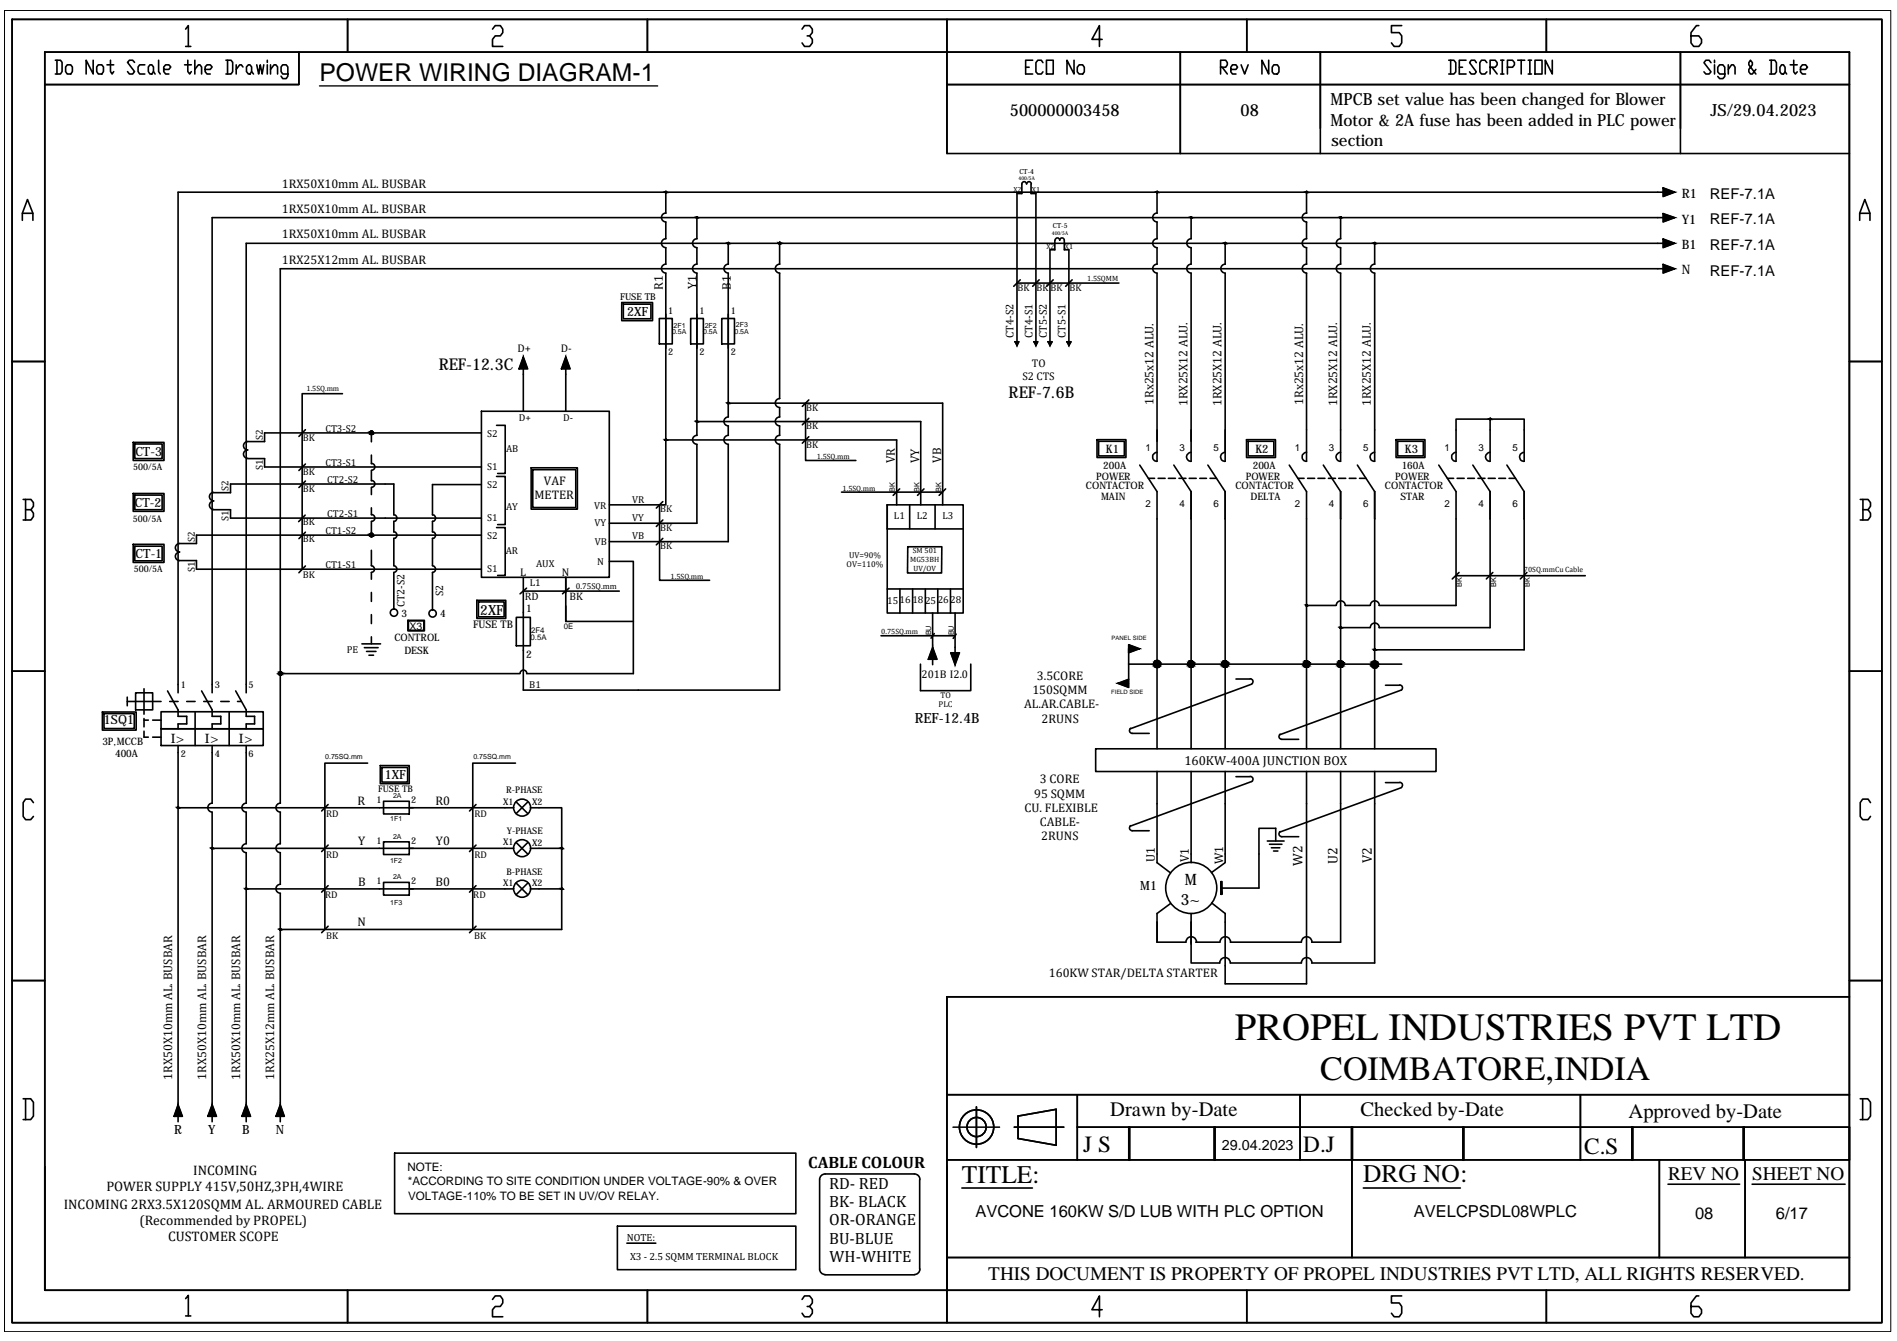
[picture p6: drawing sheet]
<svg xmlns="http://www.w3.org/2000/svg" width="297mm" height="210mm" viewBox="0 0 297 210" stroke-linecap="round" stroke-linejoin="round" font-family="sans-serif">
<!-- layer: 0 -->
<path d="M289.6 13.2v188.8M149.2 176.4h7.3" fill="none" stroke="#000" stroke-width=".17"/>
<!-- layer: FRAME_070 -->
<g fill="none" stroke="#000" stroke-width=".25">
<path d="M1.9 3h292.8v204h-292.8zM7 8.2h282.6v193.8h-282.6zM46.8 8.2v5h-39.8M148.3 8.2v5h141.3M184.8 8.2v5M206.7 8.2v5M263.1 8.2v5M289.6 156h-141.3v46M148.3 171.4h141.3M168.7 176.4h120.9M168.7 171.4v10.2M203.6 171.4v10.2"/>
<path d="M247.5 171.4v10.2M148.3 181.6h141.3M148.3 196.8h141.3M211.7 181.6v15.2M259.8 181.6v15.2M273.2 181.6v15.2"/>
</g>
<!-- layer: FRAME_050 -->
<g fill="none" stroke="#000" stroke-width=".25">
<path d="M29.1 4.6l.4-.6v3.3M29.1 7.3h.8M54.4 3v5.2M77.1 4.6l.4-.6h.8l.4 .6v.5l-.4 .5h-.8l-.4 .6v1.1h1.6M101.4 3v5.2M125.6 4.6l.4-.6h.8l.4 .6v.5l-.4 .5h-.4M126.8 5.6l.4 .6v.5l-.4 .6h-.8l-.4-.6M148.3 3v5.2M172.6 6.2h-1.6l1.2-2.2v3.3M195.2 3v5.2M219.5 4h-1.6v1.1h1.2l.4 .5v1.1l-.4 .6h-.8l-.4-.6M242.1 3v5.2"/>
<path d="M266 4h-.4l-.8 1.1v1.6l.4 .6h.8l.4-.6v-.5l-.4-.6h-1.2M3.5 34.5v-1.1l.8-2.2 .9 2.2v1.1M3.5 33.4h1.7M291.2 34.5v-1.1l.8-2.2 .8 2.2v1.1M291.2 33.4h1.6M1.9 56.6h5.1M289.6 56.6h5.1M3.6 78.2h1.3l.3 .5v.5l-.3 .6M4 79.8h.9l.3 .5v.5l-.3 .6h-1.3M4 78.2v3.2M291.3 78.2h1.2l.4 .5v.5l-.4 .6M291.7 79.8h.8l.4 .5v.5l-.4 .6h-1.2"/>
<path d="M291.7 78.2v3.2M1.9 105.1h5.1M289.6 105.1h5.1M5.2 125.6l-.4-.5h-.8l-.4 .5v2.2l.4 .5h.8l.4-.5M292.9 125.6l-.4-.5h-.8l-.4 .5v2.2l.4 .5h.8l.4-.5M1.9 153.5h5.1M289.6 153.5h5.1M3.6 172h1.2l.4 .5v2.2l-.4 .5h-1.2M4 172v3.2M291.3 172h1.2l.4 .5v2.2l-.4 .5h-1.2M291.7 172v3.2M148.3 196.8v10.2"/>
<path d="M29.1 203.3l.4-.5v3.2M29.1 206h.8M54.4 202v5M77.1 203.4l.4-.6h.8l.4 .6v.5l-.4 .6h-.8l-.4 .5v1.1h1.6M101.4 202v5M125.6 203.4l.4-.6h.8l.4 .6v.5l-.4 .6h-.4M126.8 204.5l.4 .5v.6l-.4 .5h-.8l-.4-.5M172.6 205h-1.6l1.2-2.2v3.3M195.2 202v5M219.5 202.8h-1.6v1.1h1.2l.4 .6v1.1l-.4 .5h-.8l-.4-.5M242.1 202v5M266 202.8h-.4l-.8 1.1v1.7l.4 .5h.8l.4-.5v-.6l-.4-.5h-1.2"/>
</g>
<!-- layer: SLD-0 -->
<g fill="none" stroke="#000" stroke-width=".25">
<path d="M159.4 174.7l6-1.1v5.7l-6-1.1z"/>
<circle cx="152.9" cy="176.4" r="2.69"/>
<circle cx="152.9" cy="176.4" r="1.5"/>
</g>
<!-- layer: DIM -->
<path d="M152.9 173.3v6.3M158.8 176.4h7.8" fill="none" stroke="#000" stroke-width=".25"/>
<!-- layer: FRAME_025 -->
<g fill="none" stroke="#000" stroke-width=".25">
<path d="M8.7 9.4h.8l.2 .4v1.4l-.2 .4h-.8M8.9 9.4v2.2M10.5 10.1h.6l.2 .4v.7l-.2 .4h-.6l-.2-.4v-.7zM14.6 9.4v2.2l-1.1-2.2v2.2M15.4 10.1h.5l.3 .4v.7l-.3 .4h-.5l-.3-.4v-.7zM16.7 10.1h1.1M17.3 9.4v1.8l.3 .4 .2-.4M21.1 9.8l-.3-.4h-.5l-.3 .4 1.1 1.4-.3 .4h-.5l-.3-.4M22.7 10.1h-.8l-.3 .4v.7l.3 .4h.8M23.5 10.1h.3l.2 .4v.7l-.2 .4h-.3l-.3-.4v-.7zM24 11.2l.3 .4M24.8 9.4v1.8l.3 .4"/>
<path d="M25.6 10.9h.8l.3-.4-.3-.4h-.5l-.3 .4v.7l.3 .4h.5M28.9 10.1h1.1M29.4 9.4v1.8l.3 .4 .3-.4M30.5 10.9l.6-.8h.2l.3 .4v1.1M30.5 9.4v2.2M32.1 10.9h.8l.3-.4-.3-.4h-.5l-.3 .4v.7l.3 .4h.5M35.4 9.4h.8l.2 .4v1.4l-.2 .4h-.8M35.6 9.4v2.2M37 10.1v1.5M38 10.5l-.2-.4h-.3l-.5 .8M38.9 10.1h.2l.3 .4v.7l-.3 .4h-.2l-.3-.4v-.7zM39.4 11.2l.3 .4"/>
<path d="M40.2 10.1l.3 1.5 .3-1.5 .2 1.5 .3-1.5M41.9 9.4v.4M41.9 10.1v1.5M42.4 10.9l.5-.8h.3l.3 .4v1.1M42.4 10.1v1.5M45.1 11.6h-.8l-.3-.4v-.7l.3-.4h.5l.3 .4v1.4l-.3 .4h-.5l-.3-.4M160.6 10.5h.5M161.7 9.4h-1.1v2.2h1.1M163.3 9.8l-.2-.4h-.6l-.3 .4v1.4l.3 .4h.6l.2-.4M163.9 9.4h1v2.2h-1zM168.2 9.4v2.2l-1.1-2.2v2.2M169 10.1h.5l.3 .4v.7l-.3 .4h-.5l-.3-.4v-.7z"/>
<path d="M191.1 10.5h.8l.3-.4v-.3l-.3-.4h-.8v2.2M191.4 10.5l.8 1.1M192.7 10.9h.8l.3-.4-.3-.4h-.5l-.3 .4v.7l.3 .4h.5M194.3 10.1l.6 1.5 .5-1.5M198.7 9.4v2.2l-1.1-2.2v2.2M199.5 10.1h.5l.3 .4v.7l-.3 .4h-.5l-.3-.4v-.7zM226.9 9.4h.8l.3 .4v1.4l-.3 .4h-.8M227.1 9.4v2.2M228.5 10.5h.5M229.6 9.4h-1.1v2.2h1.1M231.2 9.8l-.3-.4h-.5l-.3 .4 1.1 1.4-.3 .4h-.5l-.3-.4M232.8 9.8l-.3-.4h-.5l-.3 .4v1.4l.3 .4h.5l.3-.4"/>
<path d="M233.3 10.5h.8l.3-.4v-.3l-.3-.4h-.8v2.2M233.6 10.5l.8 1.1M235 11.6h.5M235 9.4h.5M235.2 9.4v2.2M236 10.5h.8l.3-.4v-.3l-.3-.4h-.8v2.2M237.6 9.4h1.1M238.2 9.4v2.2M239.3 11.6h.5M239.3 9.4h.5M239.6 9.4v2.2M240.4 9.4h1.1v2.2h-1.1z"/>
<path d="M243.1 9.4v2.2l-1.1-2.2v2.2M267.9 9.8l-.3-.4h-.5l-.3 .4 1.1 1.4-.3 .4h-.5l-.3-.4M268.5 9.4v.4M268.5 10.1v1.5M270.1 11.6h-.8l-.3-.4v-.7l.3-.4h.5l.3 .4v1.5l-.3 .3h-.5l-.3-.3M270.6 10.9l.5-.8h.3l.3 .4v1.1M270.6 10.1v1.5M274.9 10.9l-.5 .7h-.3l-.3-.4v-.3l.6-.8v-.3l-.3-.4-.3 .4v.3l1.1 1.5M277.1 9.4h.8l.3 .4v1.4l-.3 .4h-.8M277.4 9.4v2.2M279 10.1h.3l.2 .4v.7l-.2 .4h-.3l-.3-.4v-.7zM279.5 11.2l.3 .4"/>
<path d="M280.3 10.1h1.1M280.9 9.4v1.8l.2 .4 .3-.4M281.9 10.9h.8l.3-.4-.3-.4h-.5l-.3 .4v.7l.3 .4h.5M150.6 186h11.1M213.5 186h15.2M261.2 185.4h11.2M274.3 185.4h14.6"/>
</g>
<!-- layer: 0 -->
<g fill="none" stroke="#000" stroke-width=".25">
<path d="M184.8 13.2v10.8M206.7 13.2v10.8M263.1 13.2v10.8M104.3 30.1v3.3M104.3 34.8v2.6M104.3 38.8v2.5M104.3 33.3a.7 .7 0 0 0-.7 .7 .7 .7 0 0 0 .7 .7M104.3 37.4a.7 .7 0 0 0-.7 .7 .7 .7 0 0 0 .7 .7M109.1 34.1v3.3a.7 .7 0 0 0-.7 .7 .7 .7 0 0 0 .7 .7M109.1 38.8v2.5a.7 .7 0 0 0-.7 .7 .7 .7 0 0 0 .7 .7M114 38.1v3.2M122.1 38.1v3.2"/>
<path d="M148.3 24v-10.8v10.8h141.3M159.2 30.3v23.8M162.2 30.3v23.8M164.4 39.1v15M167.4 39.1v15M181.2 30.1v3.3M181.2 34.8v2.6M181.2 38.8v2.5M181.2 33.3a.7 .7 0 0 0-.7 .7 .7 .7 0 0 0 .7 .7M181.2 37.4a.7 .7 0 0 0-.7 .7 .7 .7 0 0 0 .7 .7M186.5 34.1v3.3M186.5 38.8v2.5"/>
<path d="M186.5 37.4a.7 .7 0 0 0-.7 .7 .7 .7 0 0 0 .7 .7M191.8 38.1l.1 3.2a.7 .7 0 0 0-.7 .7 .7 .7 0 0 0 .7 .7M204.6 30.1v3.3M204.6 34.8v2.6M204.6 38.8v2.5M204.6 33.3a.7 .7 0 0 0-.7 .7 .7 .7 0 0 0 .7 .7M204.6 37.4a.7 .7 0 0 0-.7 .7 .7 .7 0 0 0 .7 .7M209.9 34.1v3.3M209.9 38.8v2.5M209.9 37.4a.7 .7 0 0 0-.7 .7 .7 .7 0 0 0 .7 .7M215.3 38.1v3.2a.7 .7 0 0 0-.7 .7 .7 .7 0 0 0 .7 .7M259.6 34.1h-226.4v73"/>
<path d="M259.6 38.1h-221v69M259.6 30.1h-231.7v77M81.9 58.6v5.8M88.6 58.6v5.8M97.4 47.4h4.8v2.8h-4.8zM97.6 47.6h4.3v2.3h-4.3zM104.3 42.8v36.2h-8.9M104.3 41.3a.7 .7 0 0 0-.7 .7 .7 .7 0 0 0 .7 .7M109.1 42.8v25.3a.7 .7 0 0 0-.7 .7 .7 .7 0 0 0 .7 .7M114 42.8v22.5M114.1 41.3a.7 .7 0 0 0-.7 .7 .7 .7 0 0 0 .7 .7M122.1 42.8v19.6"/>
<path d="M122.1 41.3a.7 .7 0 0 0-.7 .7 .7 .7 0 0 0 .7 .7M158.9 53.5h.6l-.3 .6zM159.2 44.3h16M159.8 43.8l-1.1 1M161.9 53.5h.6l-.3 .6zM162.7 43.8l-1 1M164.1 53.5h.6l-.3 .6zM164.9 43.8l-1 1M167.1 53.5h.6l-.3 .6zM167.9 43.8l-1 1M181.2 42.8v29.4a.7 .7 0 0 1-.7-.7 .7 .7 0 0 1 .7-.7M181.2 41.3a.7 .7 0 0 0-.7 .7 .7 .7 0 0 0 .7 .7"/>
<path d="M186.5 42.8v29.4a.7 .7 0 0 1-.7-.7 .7 .7 0 0 1 .7-.7M186.5 41.3a.7 .7 0 0 0-.7 .7 .7 .7 0 0 0 .7 .7M191.8 42.8v29.4a.7 .7 0 0 1-.7-.7 .7 .7 0 0 1 .7-.7M204.6 42.8v29.4a.7 .7 0 0 1-.7-.7 .7 .7 0 0 1 .7-.7M204.6 41.3a.7 .7 0 0 0-.7 .7 .7 .7 0 0 0 .7 .7M209.9 42.8v29.4a.7 .7 0 0 1-.7-.7 .7 .7 0 0 1 .7-.7M209.9 41.3a.7 .7 0 0 0-.7 .7 .7 .7 0 0 0 .7 .7M215.3 42.8v29.4a.7 .7 0 0 1-.8-.7 .7 .7 0 0 1 .8-.7M259.6 42.1h-215.7v83.6M20.9 77.2h4.8v2.8h-4.8zM20.9 69.2h4.8v2.9h-4.8zM21.1 77.5h4.3v2.3h-4.3z"/>
<path d="M21.1 69.5h4.3v2.3h-4.3zM36.1 75.8h25.6v4.8a.51 .51 0 0 1 .5 .5 .51 .51 0 0 1-.5 .5v1.7a.51 .51 0 0 1 .5 .5 .51 .51 0 0 1-.5 .5v4.2a.53 .53 0 0 1 .5 .6 .53 .53 0 0 1-.5 .5v5.8M41.4 73.1h34M41.4 67.8h34M47.8 67.3l-1 1M47.8 72.6l-1 1M47.8 75.3l-1 1M53.6 61.6h-6.3v27.5M58.2 67.8v1.4M58.2 71.2v1.4M58.2 73.6v1.7M58.2 76.3v1.1"/>
<path d="M58.2 79.5v1.1M58.2 72.5a.53 .53 0 0 1 .5 .6 .53 .53 0 0 1-.5 .5M58.2 75.2a.53 .53 0 0 1 .5 .5 .53 .53 0 0 1-.5 .6M75.4 64.4h20v26h-20zM75.4 75.8h-7.7v4.8a.51 .51 0 0 1 .5 .5 .51 .51 0 0 1-.5 .5v1.7a.51 .51 0 0 1 .5 .5 .51 .51 0 0 1-.5 .5v4.2a.53 .53 0 0 1 .5 .6 .53 .53 0 0 1-.5 .5v5.8M77.8 66.6h1.3v7.5h-1.2M77.8 74.6h1.3v7.5h-1.2M83.2 73.2h7.2v6.5h-7.2zM83.4 73.5h6.8v5.9h-6.8zM103.3 79v11.8h7.8M103.8 78.5l-1 1M104.3 68.9h36.1v10.1"/>
<path d="M109.1 69.6v12.3h-13.7M109.2 66h35v13M114 66.7v1.4M114 69.6v15.2h-18.6M114 63.1h33.6v15.9M114.1 65.3a.7 .7 0 0 0-.7 .7 .7 .7 0 0 0 .7 .7M114.1 68.1a.7 .7 0 0 0-.7 .7 .7 .7 0 0 0 .7 .7M122.1 69.6v38.4h-40.2v-6.2M122.1 63.8v1.5M122.1 66.7v1.4M122.1 68.1a.7 .7 0 0 0-.7 .7 .7 .7 0 0 0 .7 .7M122.1 65.3a.7 .7 0 0 0-.7 .7 .7 .7 0 0 0 .7 .7"/>
<path d="M122.1 62.4a.7 .7 0 0 0-.7 .7 .7 .7 0 0 0 .7 .7M126.1 63.1v9h7.9M126.6 62.6l-1 1M126.6 65.5l-1 1M126.6 68.4l-1 1M131.8 77h15.8M138.9 79h11.9v17h-11.9zM138.9 79v3.8h11.9M140.9 76.5l-1 1M142.4 79v3.8M144.7 76.5l-1 1M146.4 79v3.8"/>
<path d="M148.1 76.5l-1 1M171.8 68.8h4.5v2.8h-4.5zM172 69.1h4.1v2.3h-4.1zM178.5 72.8l2.7 4.1v40.3M179.8 74.9h1M181.3 74.9h1.1M183 74.9h1.1M183.8 72.8l2.7 4.1v40.3M184.6 74.9h1.1M186.2 74.9h1.1M187.9 74.9h1M189.1 72.8l2.7 4.1v40.3"/>
<path d="M189.5 74.9h1M195.2 68.8h4.5v2.8h-4.5zM195.4 69.1h4.1v2.3h-4.1zM201.9 72.8l2.7 4.1v40.3M203.2 74.9h1M204.8 74.9h1.1M206.4 74.9h1.1M207.2 72.8l2.7 4.1v40.3M208 74.9h1.1M209.6 74.9h1.1M211.3 74.9h1M212.5 72.8l2.8 4.1v40.3"/>
<path d="M212.9 74.9h1M218.6 68.8h4.5v2.8h-4.5zM218.8 69.1h4.1v2.3h-4.1zM225.3 72.8l2.7 4.1v17.9h-12.1M226.6 74.9h1M228 70.8a.7 .7 0 0 0-.7 .7 .7 .7 0 0 0 .7 .7v-6.6h10.7v6.6a.7 .7 0 0 1-.8-.7 .7 .7 0 0 1 .8-.7M228.2 74.9h1.1M229.8 74.9h1.1M230.6 72.8l2.7 4.1v21.3h-17.4M231.4 74.9h1.1M233 74.9h1.1M233.3 65.6v6.6a.7 .7 0 0 1-.7-.7 .7 .7 0 0 1 .7-.7"/>
<path d="M234.7 74.9h1M236 72.8l2.7 4.1v24.8h-23.4M236.3 74.9h1M20.9 85.2h4.8v2.8h-4.8zM21.1 85.5h4.3v2.3h-4.3zM30.8 83.8h44.6M30.8 89.1h44.6M36.1 81.1h39.3M47.8 80.6l-1 1M47.8 83.3l-1 1M47.8 88.6l-1 1M58.2 86.1v2.4a.53 .53 0 0 1 .5 .6 .53 .53 0 0 1-.5 .5v1.1"/>
<path d="M58.2 92.7v1.4M58.2 96.2v1.4M58.2 99.7v1.1M58.2 80.5a.53 .53 0 0 1 .5 .6 .53 .53 0 0 1-.5 .5v2.5M63.9 97.1h2.5v1.6h-2.5zM64 97.2h2.4v1.5h-2.4zM74.7 94h4.5v2.8h-4.5zM74.9 94.2h4v2.3h-4zM77.8 82.6h1.3v7.5h-1.2M81.9 90.4v5.5M81.9 92.5h15.1M82.5 92.1l-1.1 .8"/>
<path d="M88.6 92.8v-2.4v6.9h10.6M88.6 94.9v2.4M89.1 92.1l-1 .8M95.4 87.9h3.8v17.5h-16.7M103.8 81.4l-1 1M103.8 84.3l-1 1M138 99.5h11.5M138.9 92.2h11.9M140.9 92.2v3.8M142.1 85.6h5.4l-.1 4.1h-5.3zM142.9 92.2v3.8M144.9 92.2v3.8"/>
<path d="M146 96v5.3M146.3 99.2l-.5 .7M146.8 92.2v3.8M148.8 92.2v3.8M149.5 96v5.3M149.7 99.3l-.4 .6M204.6 94.8h4.6M209.9 98.2h4.6M210.6 94.7a.7 .7 0 0 0-.7-.6 .7 .7 0 0 0-.7 .6M210.6 94.8h3.9M216 94.7a.7 .7 0 0 0-.7-.6 .7 .7 0 0 0-.7 .6M216 98.2a.7 .7 0 0 0-.7-.7 .7 .7 0 0 0-.7 .7"/>
<path d="M228 90.1h20.2M228.5 89.6l-1.1 1M233.8 89.6l-1.1 1M239.1 89.6l-1 1M16 111.4h5.3v2.9h-5.3zM16.3 111.7h4.7v2.3h-4.7zM27.9 117.8v55.1M33.2 117.8v7.9a.7 .7 0 0 0-.7 .7 .7 .7 0 0 0 .7 .7M38.6 117.8v7.9a.7 .7 0 0 0-.7 .7 .7 .7 0 0 0 .7 .7M43.9 105.4h37.5M56.7 100.8h2.9M57.1 101.4h2.1"/>
<path d="M57.4 102h1.5M57.6 119.5h-6.7v26M57.8 102.6h.7M59.5 119.8h4.6v2.9h-4.6zM80.7 119.5h-6.7v26M82.5 105.4a.53 .53 0 0 0-.5-.5 .53 .53 0 0 0-.6 .5M144.1 104v4.1h7.9v-4.1M171.6 117.2h53.3v3.6h-53.3zM176.7 104h42.8M176.7 101.5v4.8M177 114a.44 .44 0 0 0-.1 .5 .44 .44 0 0 0 .4 .3h2.6M193.5 106.3h2.2"/>
<path d="M195.8 106.2a.44 .44 0 0 1 .4 .4 .44 .44 0 0 1-.2 .4M196 107.1l-19 7M200.5 114.9a.44 .44 0 0 0-.2 .5 .44 .44 0 0 0 .4 .3h2.7M216.9 107.3h2.2M219.2 107.2a.44 .44 0 0 1 .4 .3 .44 .44 0 0 1-.2 .5M219.4 108l-19 7M27.9 126.4h31.5M33.2 127.2v45.7M33.2 132.8h26.2M38.6 127.2v4.9a.7 .7 0 0 0-.7 .7 .7 .7 0 0 0 .7 .7M38.6 133.5v39.4M38.6 139.1h20.8"/>
<path d="M43.9 127.2v4.9M43.9 133.5v4.9M43.9 139.9v33M43.9 125.7a.7 .7 0 0 0-.7 .7 .7 .7 0 0 0 .7 .7M43.9 132.1a.7 .7 0 0 0-.7 .7 .7 .7 0 0 0 .7 .7M43.9 138.4a.7 .7 0 0 0-.7 .7 .7 .7 0 0 0 .7 .7M51.4 125.9l-1 1M51.4 132.3l-1 1M51.4 138.6l-1 1M59.8 120.1h4v2.3h-4zM64.1 126.4h15M64.1 132.8h15"/>
<path d="M64.1 139.1h15M74.5 125.9l-1 1M74.5 132.3l-1 1M74.5 138.6l-1 1M84.4 126.4h3.6v19.1h-44.1M84.4 132.8h3.6M84.4 139.1h3.6M177 129.2a.44 .44 0 0 0-.1 .5 .44 .44 0 0 0 .4 .3h2.6M181.2 120.8v12.9M186.5 120.8v12.9M191.8 120.8v12.9M193.5 121.6h2.2"/>
<path d="M195.8 121.5a.44 .44 0 0 1 .4 .3 .44 .44 0 0 1-.2 .5l-19 7M198.4 131.6h2.7M198.8 132.2h1.9M199.1 132.7h1.3M199.4 133.2h.7M199.8 131.6v-1.9h-2.7v4M200.5 130.2a.44 .44 0 0 0-.2 .5 .44 .44 0 0 0 .4 .3h2.7M204.6 120.8v33.2h-12.8v-9.7M209.9 120.8v26.7h-4.5M215.3 120.8v29.9h-9.9M216.9 122.5h2.2M219.2 122.5a.44 .44 0 0 1 .4 .3 .44 .44 0 0 1-.2 .5"/>
<path d="M219.4 123.3l-19 6.9M51.4 145l-1 1M74.5 145l-1 1M181.2 144.3v3.2h4.5a.83 .83 0 0 1 .8-.9 .83 .83 0 0 1 .9 .9M186.5 147.5v3.2h4.5M186.5 144.3v3.5M187.2 147.5h3.8M191 150.7a.83 .83 0 0 1 .8-.8 .83 .83 0 0 1 .8 .8M191 147.5a.83 .83 0 0 1 .9-.9 .83 .83 0 0 1 .8 .9M192.6 150.7h11.2M203.8 150.7a.83 .83 0 0 1 .8-.8 .83 .83 0 0 1 .8 .8M205.4 147.5a.83 .83 0 0 0-.8-.9 .83 .83 0 0 0-.8 .9h-11.2"/>
<path d="M289.6 176.4v5.2M61.8 180.5h62.8v9.5h-62.8zM96.7 191.9h27.9v6.8h-27.9zM98.2 194.6h4.5M128.3 198.6a.87 .87 0 0 0 .9 .9M128.3 184.6v14.1M129.2 199.5h14M129.2 183.8h14M129.2 183.8a.87 .87 0 0 0-.9 .8M143.2 183.8a.87 .87 0 0 1 .8 .8M144 184.6v14.1M144 198.6a.87 .87 0 0 1-.8 .9"/>
<circle cx="104.3" cy="30.1" r=".11"/>
<circle cx="109.1" cy="34" r=".11"/>
<circle cx="114.1" cy="38.1" r=".11"/>
<circle cx="122.1" cy="38.1" r=".15"/>
<circle cx="181.2" cy="30.1" r=".11"/>
<circle cx="186.5" cy="34" r=".11"/>
<circle cx="191.9" cy="38.1" r=".11"/>
<circle cx="204.6" cy="30.1" r=".11"/>
<circle cx="209.9" cy="34" r=".11"/>
<circle cx="215.3" cy="38.1" r=".11"/>
<circle cx="58.2" cy="67.7" r=".28"/>
<circle cx="104.3" cy="68.8" r=".11"/>
<circle cx="109.1" cy="66" r=".11"/>
<circle cx="114.1" cy="63.1" r=".11"/>
<circle cx="233.3" cy="65.6" r=".11"/>
<circle cx="58.2" cy="83.7" r=".28"/>
<circle cx="58.2" cy="83.7" r=".15"/>
<circle cx="61.7" cy="95.9" r=".57"/>
<circle cx="67.7" cy="96" r=".57"/>
<circle cx="204.6" cy="94.7" r=".11"/>
<circle cx="209.9" cy="98.3" r=".11"/>
<circle cx="43.9" cy="105.4" r=".28"/>
<circle cx="43.9" cy="105.4" r=".15"/>
<circle cx="181.2" cy="103.9" r=".57"/>
<circle cx="215.3" cy="101.7" r=".11"/>
<circle cx="215.3" cy="104" r=".57"/>
<circle cx="27.9" cy="126.4" r=".11"/>
<circle cx="33.2" cy="132.8" r=".11"/>
<circle cx="38.6" cy="139.1" r=".11"/>
<circle cx="88" cy="139.1" r=".11"/>
<circle cx="88" cy="132.8" r=".11"/>
<circle cx="43.9" cy="145.5" r=".11"/>
</g>
<path d="M176.8 176.4v5.2M190.2 176.4v5.2M211.7 176.4v5.2M229.1 176.4v5.2M255.6 176.4v5.2M273 176.4v5.2" fill="none" stroke="#000" stroke-width=".38"/>
<!-- layer: EPLAN300 -->
<g fill="none" stroke="#000" stroke-width=".25">
<path d="M160.7 28.8a.36 .36 0 0 0-.3-.4 .36 .36 0 0 0-.4 .4v1.5h-.8M160.8 28.8a.36 .36 0 0 1 .3-.4 .36 .36 0 0 1 .4 .4M161.4 28.8v1.5h.8M165.2 37.6v1.5h-.8M165.2 37.6a.36 .36 0 0 1 .4-.4 .36 .36 0 0 1 .3 .4 .36 .36 0 0 1 .4-.4 .36 .36 0 0 1 .4 .4M166.7 37.6v1.5h.7M103.2 49.9h2.1v3.9h-2.1zM104.3 49.2v5.3M108.1 49.9h2v3.9h-2zM109.1 49.2v5.3M113 49.9h2v3.9h-2zM114 49.2v5.3"/>
<path d="M33.4 79.8h2.7v1.3M33.5 78.4a.66 .66 0 0 0-.7 .7 .66 .66 0 0 0 .7 .6M33.5 77.1a.66 .66 0 0 0-.7 .6 .66 .66 0 0 0 .7 .7M36.1 75.8v1.3h-2.7M38.8 71.8h2.6v1.3M38.8 69.1a.66 .66 0 0 0-.7 .7 .66 .66 0 0 0 .7 .6 .66 .66 0 0 0-.7 .7 .66 .66 0 0 0 .7 .6M41.4 67.8v1.3h-2.6M28.1 86.4a.66 .66 0 0 0-.6 .7 .66 .66 0 0 0 .6 .6h2.7v1.4M30.8 83.8v1.3h-2.7a.66 .66 0 0 0-.6 .6 .66 .66 0 0 0 .6 .7M80.8 96.6h2.2v4.5h-2.2zM81.9 95.9v5.9M19.9 109.8h5.3"/>
<path d="M19.9 109.1v1.4M21.2 108.4h2.7v2.7h-2.7zM22.5 107.8v4M22.5 112.5v1.3M22.5 114.5v.9h.7M22.5 112.7h.7M23.9 115.4h1.3M23.9 112.7h1.3M25.2 111.4h16v2.7h-16zM25.2 114.1h16v2.6h-16zM26.2 108.1l1.7 3v1h1.3v1.2h-1.3v.8M26.6 109.8h1.3"/>
<path d="M27.9 107.1v1.3M27.9 116.7v1.1M29.2 109.8h1.4M30.6 111.4v5.3M31.6 108.1l1.6 3v1h1.4v1.2h-1.4v.8M31.9 109.8h1.3M33.2 107.1v1.3M33.2 116.7v1.1M34.6 109.8h1.3M35.9 111.4v5.3M36.9 108.1l1.7 3v1h1.3v1.2h-1.3v.8M37.2 109.8h.6"/>
<path d="M38.6 107.1v1.3M38.6 116.7v1.1M59.4 126.4h5.3M59.4 132.8h5.3M59.4 139.1h5.3M60.1 125.4h4v2h-4zM60.1 131.8h4v2h-4zM60.1 138.1h4v2h-4zM79.1 126.4h1.3M79.1 132.8h1.3M79.1 139.1h1.3M80.8 125.5l1.9 1.9"/>
<path d="M80.8 131.9l1.9 1.8M80.8 138.2l1.9 1.9M82.7 125.5l-1.9 1.9M82.7 131.9l-1.9 1.8M82.7 138.2l-1.9 1.9M83 126.4h1.4M83 132.8h1.4M83 139.1h1.4M181.2 133.7v1.3l2.1 1.6M186.5 133.7v1.3M191.2 138h.1v2h-.1zM191.8 133.7v1.3l-2.1 1.6"/>
<path d="M197.1 133.7v5.3h-5.9M183.3 141.4l-2.1 1.6v1.3M186.5 143v1.3M189.7 141.3l2.1 1.7v1.3"/>
<circle cx="81.8" cy="132.8" r="1.33"/>
<circle cx="81.8" cy="126.4" r="1.33"/>
<circle cx="81.8" cy="139.1" r="1.33"/>
<circle cx="186.5" cy="139" r="4"/>
</g>
<!-- layer: EPLAN311 -->
<g fill="none" stroke="#000" stroke-width=".25">
<path d="M259.6 30.1h.8M259.6 34.1h.8M259.6 38.1h.8M260.4 29.4l1.8 .7-1.8 .7zM260.4 33.4l1.8 .7-1.8 .6zM260.4 37.4l1.8 .7-1.8 .7zM81.9 55.9l.7 1.8h-1.3zM81.9 57.7v.9M88.6 55.9l.7 1.8h-1.4zM88.6 57.7v.9M259.6 42.1h.8M260.4 41.4l1.8 .7-1.8 .6z"/>
<path d="M146 101.3l.7 1.9h-1.3zM146 103.2v.8M148.9 102.2h1.3l-.7 1.8zM149.5 101.3v.9M27.9 172.9l.7 1.8h-1.4zM27.9 174.7v.9M33.2 172.9l.7 1.8h-1.4zM33.2 174.7v.9M38.6 172.9l.6 1.8h-1.3zM38.6 174.7v.9M43.9 172.9l.6 1.8h-1.3zM43.9 174.7v.9"/>
</g>
<g fill="#000" stroke="#000" stroke-width=".16">
<path d="M260.4 29.4v.7h1.8zM260.4 30.1h1.8l-1.8 .7z"/>
<path d="M260.4 33.4v.7h1.8zM260.4 34.1h1.8l-1.8 .6z"/>
<path d="M260.4 37.4v.7h1.8zM260.4 38.1h1.8l-1.8 .7z"/>
<path d="M81.9 55.9l-.6 1.8h.6zM81.9 55.9l.7 1.8h-.7z"/>
<path d="M88.6 55.9l-.7 1.8h.7zM88.6 55.9l.7 1.8h-.7z"/>
<path d="M260.4 41.4v.7h1.8zM260.4 42.1h1.8l-1.8 .6z"/>
<path d="M146 101.3l-.6 1.9h.6zM146 101.3l.7 1.9h-.7z"/>
<path d="M149.5 102.2v1.8l.7-1.8zM148.9 102.2h.6v1.8z"/>
<path d="M27.9 172.9l-.7 1.8h.7zM27.9 172.9l.7 1.8h-.7z"/>
<path d="M33.2 172.9l-.7 1.8h.7zM33.2 172.9l.7 1.8h-.7z"/>
<path d="M38.6 172.9l-.7 1.8h.7zM38.6 172.9l.6 1.8h-.6z"/>
<path d="M43.9 172.9l-.7 1.8h.7zM43.9 172.9l.6 1.8h-.6z"/>
</g>
<!-- layer: EPLAN300 -->
<path d="M191.2 138v2h.1zM191.2 138h.1v2z" fill="#000" stroke="#000" stroke-width=".16"/>
<!-- layer: 0 -->
<g fill="#000" stroke="#000" stroke-width=".16">
<path d="M104.1 30.1h.3l-.1 .1zM104.2 30h.1zM109 34.1h.2v.1zM109 34h.2zM113.9 38.1h.3l-.1 .1zM113.9 38h.2zM122 38h.2zM181 30.1h.3v.1zM181.1 30h.2zM186.4 34.1h.2v.1zM186.4 34h.2zM191.7 38.1h.3l-.1 .1z"/>
<path d="M191.8 38h.1zM204.5 30.1h.2v.1zM204.5 30h.2zM209.8 34.1h.2v.1zM209.8 34h.2zM215.1 38.1h.3l-.1 .1zM215.2 38h.1zM57.9 67.8h.5l-.1 .2zM57.9 67.6l.3-.1 .1 .1zM104.1 68.9h.3h-.1zM104.2 68.8h.1zM109 66h.2v.1z"/>
<path d="M109 65.9h.2zM113.9 63.1h.3l-.1 .1zM113.9 63h.2zM233.2 65.6h.3l-.1 .1zM233.2 65.5h.2zM57.9 83.8h.5l-.1 .1zM58 83.8h.3h-.1zM58 83.7h.2zM57.9 83.6l.3-.1 .1 .1zM204.5 94.8h.2v.1zM204.5 94.7h.2zM209.8 98.2h.2v.1z"/>
<path d="M209.8 98.2h.2zM43.6 105.4h.5v.2zM43.7 105.4h.3v.1zM43.8 105.3h.2zM43.7 105.2h.4zM215.1 101.7h.3l-.1 .1zM215.2 101.6h.1zM27.8 126.4h.2v.1zM27.8 126.4h.2zM33.1 132.8h.2v.1zM33.1 132.7h.2zM38.4 139.1h.3l-.1 .1z"/>
<path d="M38.5 139.1h.1zM87.8 132.8h.3l-.1 .1zM87.8 139.1h.3l-.1 .1zM87.9 132.7h.1zM87.9 139.1h.1zM43.8 145.5h.2v.1zM43.8 145.4h.2z"/>
<path d="M104.2 30l-.1 .1h.3zM104.2 30l.2 .1z"/>
<path d="M104.1 30.1l.2 .1zM104.2 30.2h.1z"/>
<path d="M109 34v.1h.2zM109 34l.2 .1z"/>
<path d="M109 34.1v.1h.2zM109 34.2h.2z"/>
<path d="M113.9 38v.1h.3zM113.9 38l.3 .1z"/>
<path d="M113.9 38.1l.2 .1zM113.9 38.2h.2z"/>
<path d="M122 38l-.1 .1h.3zM122 38h.2v.1z"/>
<path d="M122 38.2l.1 .1zM122.1 38.2h.1z"/>
<path d="M121.9 38.1l.2 .1zM121.9 38.1h.2v.1z"/>
<path d="M122.1 38.1v.1h.1zM122.1 38.1h.1v.1z"/>
<path d="M181.1 30l-.1 .1h.3zM181.1 30l.2 .1z"/>
<path d="M181 30.1l.3 .1zM181.1 30.2h.2z"/>
<path d="M186.4 34v.1h.2zM186.4 34l.2 .1z"/>
<path d="M186.4 34.1v.1h.2zM186.4 34.2h.2z"/>
<path d="M191.8 38l-.1 .1h.3zM191.8 38l.2 .1z"/>
<path d="M191.7 38.1l.2 .1zM191.8 38.2h.1z"/>
<path d="M204.5 30v.1h.2zM204.5 30l.2 .1z"/>
<path d="M204.5 30.1l.2 .1zM204.5 30.2h.2z"/>
<path d="M209.8 34v.1h.2zM209.8 34l.2 .1z"/>
<path d="M209.8 34.1v.1h.2zM209.8 34.2h.2z"/>
<path d="M215.2 38l-.1 .1h.3zM215.2 38l.2 .1z"/>
<path d="M215.1 38.1l.2 .1zM215.2 38.2h.1z"/>
<path d="M158.9 53.5h.3v.6zM159.2 53.5v.6l.3-.6z"/>
<path d="M161.9 53.5h.3v.6zM162.2 53.5v.6l.3-.6z"/>
<path d="M164.1 53.5h.3v.6zM164.4 53.5v.6l.3-.6z"/>
<path d="M167.1 53.5h.3v.6zM167.4 53.5v.6l.3-.6z"/>
<path d="M57.9 67.6v.2h.5zM57.9 67.6h.4l.1 .2z"/>
<path d="M57.9 67.8v.2h.4zM57.9 68h.4l-.1 .1z"/>
<path d="M104.2 68.8l-.1 .1h.3zM104.2 68.8l.2 .1z"/>
<path d="M104.1 68.9h.2zM104.2 68.9h.1z"/>
<path d="M109 65.9v.1h.2zM109 65.9l.2 .1z"/>
<path d="M109 66l.2 .1zM109 66.1h.2z"/>
<path d="M113.9 63v.1h.3zM113.9 63l.3 .1z"/>
<path d="M113.9 63.1l.2 .1zM113.9 63.2h.2z"/>
<path d="M233.2 65.5v.1h.3zM233.2 65.5l.3 .1z"/>
<path d="M233.2 65.6l.2 .1zM233.2 65.7h.2z"/>
<path d="M57.9 83.6v.2h.5zM57.9 83.6h.4l.1 .2z"/>
<path d="M57.9 83.8v.1h.4zM57.9 83.9h.4l-.1 .1z"/>
<path d="M58 83.7v.1h.3zM58 83.7l.3 .1z"/>
<path d="M58 83.8h.2zM58 83.8h.2z"/>
<path d="M204.5 94.7v.1h.2zM204.5 94.7l.2 .1z"/>
<path d="M204.5 94.8v.1h.2zM204.5 94.9h.2z"/>
<path d="M209.8 98.2h.2zM209.8 98.2h.2z"/>
<path d="M209.8 98.2l.2 .1zM209.8 98.3h.2z"/>
<path d="M43.7 105.2l-.1 .2h.5zM43.7 105.2h.4v.2z"/>
<path d="M43.6 105.4l.1 .2h.4zM43.7 105.6h.4l-.2 .1z"/>
<path d="M43.8 105.3l-.1 .1h.3zM43.8 105.3h.2v.1z"/>
<path d="M43.7 105.4l.3 .1zM43.8 105.5h.2z"/>
<path d="M180.7 103.7l-.1 .3h.6zM180.7 103.7h.5v.3z"/>
<path d="M180.6 104h.6zM180.6 104h.6z"/>
<path d="M180.9 103.4l-.2 .3h.5zM180.9 103.4h.3v.3z"/>
<path d="M180.6 104l.1 .2h.5zM180.6 104h.6v.2z"/>
<path d="M180.9 103.4h.3zM181.2 103.4h.2z"/>
<path d="M180.9 104.4h.3v.1zM181.2 104.4v.1l.2-.1z"/>
<path d="M180.7 104.2l.2 .2h.3zM180.7 104.2h.5v.2z"/>
<path d="M181.2 103.4v.3h.4zM181.2 103.4h.2l.2 .3z"/>
<path d="M181.2 103.7v.3h.5zM181.2 103.7h.4l.1 .3z"/>
<path d="M181.2 104h.5zM181.2 104h.5z"/>
<path d="M181.2 104v.2h.4zM181.2 104h.5l-.1 .2z"/>
<path d="M181.2 104.2v.2h.2zM181.2 104.2h.4l-.2 .2z"/>
<path d="M186 103.7v.3h.5zM186 103.7h.5v.3z"/>
<path d="M186 104h.5zM186 104h.5z"/>
<path d="M186.2 103.4l-.2 .3h.5zM186.2 103.4h.3v.3z"/>
<path d="M186 104v.2h.5zM186 104h.5v.2z"/>
<path d="M186.2 103.4h.3zM186.5 103.4h.3z"/>
<path d="M186.2 104.4h.3v.1zM186.5 104.4v.1l.3-.1z"/>
<path d="M186 104.2l.2 .2h.3zM186 104.2h.5v.2z"/>
<path d="M186.5 103.4v.3h.5zM186.5 103.4h.3l.2 .3z"/>
<path d="M186.5 103.7v.3h.6zM186.5 103.7h.5l.1 .3z"/>
<path d="M186.5 104h.5zM186.5 104h.6z"/>
<path d="M186.5 104v.2h.5zM186.5 104h.5v.2z"/>
<path d="M186.5 104.2v.2h.3zM186.5 104.2h.5l-.2 .2z"/>
<path d="M191.3 103.7v.3h.5zM191.3 103.7h.5v.3z"/>
<path d="M191.3 104h.5zM191.3 104h.5z"/>
<path d="M191.3 103.7h.5l-.3-.3zM191.5 103.4h.3v.3z"/>
<path d="M191.3 104v.2h.5zM191.3 104h.5v.2z"/>
<path d="M191.5 103.4h.3zM191.8 103.4h.3z"/>
<path d="M191.5 104.4h.3v.1zM191.8 104.4v.1l.3-.1z"/>
<path d="M191.3 104.2l.2 .2h.3zM191.3 104.2h.5v.2z"/>
<path d="M191.8 103.4v.3h.5zM191.8 103.4h.3l.2 .3z"/>
<path d="M191.8 103.7v.3h.6zM191.8 103.7h.5l.1 .3z"/>
<path d="M191.8 104h.5zM191.8 104h.6z"/>
<path d="M191.8 104v.2h.5zM191.8 104h.5v.2z"/>
<path d="M191.8 104.2v.2h.3zM191.8 104.2h.5l-.2 .2z"/>
<path d="M204.1 103.7l-.1 .3h.6zM204.1 103.7h.5v.3z"/>
<path d="M204 104h.6zM204 104h.6z"/>
<path d="M204.3 103.4l-.2 .3h.5zM204.3 103.4h.3v.3z"/>
<path d="M204 104l.1 .2h.5zM204 104h.6v.2z"/>
<path d="M204.3 103.4h.3zM204.6 103.4h.2z"/>
<path d="M204.3 104.4h.3v.1zM204.6 104.4v.1l.2-.1z"/>
<path d="M204.1 104.2l.2 .2h.3zM204.1 104.2h.5v.2z"/>
<path d="M204.6 103.4v.3h.4zM204.6 103.4h.2l.2 .3z"/>
<path d="M204.6 103.7v.3h.5zM204.6 103.7h.4l.1 .3z"/>
<path d="M204.6 104h.5zM204.6 104h.5z"/>
<path d="M204.6 104v.2h.4zM204.6 104h.5l-.1 .2z"/>
<path d="M204.6 104.2v.2h.2zM204.6 104.2h.4l-.2 .2z"/>
<path d="M209.5 103.7l-.1 .3h.5zM209.5 103.7h.4v.3z"/>
<path d="M209.4 104h.5zM209.4 104h.5z"/>
<path d="M209.6 103.4l-.1 .3h.4zM209.6 103.4h.3v.3z"/>
<path d="M209.4 104l.1 .2h.4zM209.4 104h.5v.2z"/>
<path d="M209.6 103.4h.3zM209.9 103.4h.3z"/>
<path d="M209.6 104.4h.3v.1zM209.9 104.4v.1l.3-.1z"/>
<path d="M209.5 104.2l.1 .2h.3zM209.5 104.2h.4v.2z"/>
<path d="M209.9 103.4v.3h.5zM209.9 103.4h.3l.2 .3z"/>
<path d="M209.9 103.7v.3h.6zM209.9 103.7h.5l.1 .3z"/>
<path d="M209.9 104h.5zM209.9 104h.6z"/>
<path d="M209.9 104v.2h.5zM209.9 104h.5v.2z"/>
<path d="M209.9 104.2v.2h.3zM209.9 104.2h.5l-.2 .2z"/>
<path d="M214.7 103.7v.3h.6zM214.7 103.7h.6v.3z"/>
<path d="M214.7 104v.1h.6zM214.7 104h.6v.1z"/>
<path d="M214.7 103.7h.6l-.3-.2zM215 103.5h.3v.2z"/>
<path d="M214.7 104.1v.2h.6zM214.7 104.1h.6v.2z"/>
<path d="M215 103.5h.3v-.1zM215.3 103.4l.2 .1h-.2z"/>
<path d="M215 104.5h.3zM215.3 104.5h.2z"/>
<path d="M214.7 104.3l.3 .2h.3zM214.7 104.3h.6v.2z"/>
<path d="M215.2 101.6l-.1 .1h.3zM215.2 101.6l.2 .1z"/>
<path d="M215.1 101.7l.2 .1zM215.2 101.8h.1z"/>
<path d="M215.3 103.5v.2h.4zM215.3 103.5h.2l.2 .2z"/>
<path d="M215.3 103.7v.3h.5zM215.3 103.7h.4l.1 .3z"/>
<path d="M215.3 104v.1h.5zM215.3 104h.5v.1z"/>
<path d="M215.3 104.1v.2h.4zM215.3 104.1h.5l-.1 .2z"/>
<path d="M215.3 104.3v.2h.2zM215.3 104.3h.4l-.2 .2z"/>
<path d="M27.8 126.4h.2zM27.8 126.4h.2z"/>
<path d="M27.8 126.4l.2 .1zM27.8 126.5h.2z"/>
<path d="M33.1 132.7v.1h.2zM33.1 132.7l.2 .1z"/>
<path d="M33.1 132.8l.2 .1zM33.1 132.9h.2z"/>
<path d="M38.5 139.1h-.1h.3zM38.5 139.1h.2z"/>
<path d="M38.4 139.1l.2 .1zM38.5 139.2h.1z"/>
<path d="M87.9 132.7l-.1 .1h.3zM87.9 132.7l.2 .1z"/>
<path d="M87.8 132.8l.2 .1zM87.9 132.9h.1z"/>
<path d="M87.9 139.1h-.1h.3zM87.9 139.1h.2z"/>
<path d="M87.8 139.1l.2 .1zM87.9 139.2h.1z"/>
<path d="M43.8 145.4v.1h.2zM43.8 145.4l.2 .1z"/>
<path d="M43.8 145.5l.2 .1zM43.8 145.6h.2z"/>
</g>
<!-- layer: SPECIAL -->
<g fill="#000" stroke="#000" stroke-width=".16">
<path d="M176.7 100.9v.6h1.7zM176.7 101.5h1.7l-1.7 .7z"/>
<path d="M175 107h1.7v-.7zM175 107h1.7v.6z"/>
</g>
<path d="M175 107l1.7-.7v1.3zM176.7 100.9l1.7 .6-1.7 .7z" fill="none" stroke="#000" stroke-width=".25"/>
<!-- layer: 0 -->
<path d="M50 13.4h53" fill="none" stroke="#000" stroke-width=".21"/>
<path d="M.7 1.6h295.4v206.8h-295.4z" fill="none" stroke="#000" stroke-width=".16"/>
<text font-size="6.1" x="193.4" y="162.8">PROPEL INDUSTRIES PVT LTD</text>
<text font-size="5.3" x="206.7" y="169">COIMBATORE,INDIA</text>
<g font-size="4">
<text x="150.6" y="185.1">TITLE:</text>
<text x="213.5" y="185.1">DRG NO:</text>
</g>
<text font-size="3.9" x="50" y="12.6">POWER WIRING DIAGRAM-1</text>
<g font-size="3.6">
<text x="169.6" y="180.3">J S</text>
<text x="204.1" y="180.3">D.J</text>
<text x="248.1" y="180.6">C.S</text>
</g>
<g font-size="3.2">
<text x="173.8" y="174.7">Drawn by-Date</text>
<text x="213" y="174.7">Checked by-Date</text>
<text x="255" y="175">Approved by-Date</text>
</g>
<g font-size="3">
<text x="261.2" y="184.7">REV NO</text>
<text x="274.3" y="184.7">SHEET NO</text>
<text x="154.8" y="200.4">THIS DOCUMENT IS PROPERTY OF PROPEL INDUSTRIES PVT LTD, ALL RIGHTS RESERVED.</text>
</g>
<g font-size="2.6">
<text x="208.4" y="16.4">MPCB set value has been changed for Blower</text>
<text x="158.1" y="18.1">500000003458</text>
<text x="194.3" y="18.1">08</text>
<text x="208.4" y="19.7">Motor &amp; 2A fuse has been added in PLC power</text>
<text x="208.5" y="22.9">section</text>
<text x="267.8" y="18.2">JS/29.04.2023</text>
<text x="126.6" y="182.8">CABLE COLOUR</text>
<text x="152.7" y="190.5">AVCONE 160KW S/D LUB WITH PLC OPTION</text>
<text x="221.4" y="190.5">AVELCPSDL08WPLC</text>
<text x="265.4" y="190.9">08</text>
<text x="278.1" y="190.9">6/17</text>
</g>
<g font-size="2.5">
<text x="68.7" y="57.9">REF-12.3C</text>
<text x="157.9" y="62.3">REF-7.6B</text>
<text x="184.9" y="141.6">3~</text>
<text x="185.5" y="138.6">M</text>
<text x="129.8" y="186">RD- RED</text>
<text x="129.8" y="188.9">BK- BLACK</text>
<text x="129.8" y="191.8">OR-ORANGE</text>
<text x="129.8" y="194.7">BU-BLUE</text>
<text x="129.9" y="197.6">WH-WHITE</text>
</g>
<g font-size="2.3">
<text x="267.7" y="31.1">REF-7.1A</text>
<text x="267.7" y="35.1">REF-7.1A</text>
<text x="267.7" y="39.1">REF-7.1A</text>
<text x="267.7" y="43.1">REF-7.1A</text>
</g>
<g font-size="2.2">
<text x="75.2" y="96.3">2XF</text>
<text x="143.2" y="113.2">REF-12.4B</text>
<text x="203.9" y="135.5" transform="rotate(-90 203.9 135.5)">W2</text>
<text x="209.4" y="135.2" transform="rotate(-90 209.4 135.2)">U2</text>
<text x="214.8" y="135.2" transform="rotate(-90 214.8 135.2)">V2</text>
<text x="191.3" y="179.9">29.04.2023</text>
<text x="30.3" y="183.9">INCOMING</text>
<text x="10" y="189.3">INCOMING 2RX3.5X120SQMM AL. ARMOURED CABLE</text>
<text x="16.7" y="186.4">POWER SUPPLY 415V,50HZ,3PH,4WIRE</text>
<text x="21.8" y="191.8">(Recommended by PROPEL)</text>
<text x="26.3" y="194.2">CUSTOMER SCOPE</text>
</g>
<g font-size="2">
<text x="263.3" y="31">R1</text>
<text x="263.3" y="35">Y1</text>
<text x="263.3" y="39">B1</text>
<text x="263.3" y="43">N</text>
<text x="98.2" y="49.5">2XF</text>
<text x="21.2" y="71.3">CT-3</text>
<text x="21.1" y="79.3">CT-2</text>
<text x="21.2" y="87.3">CT-1</text>
<text x="16.3" y="113.4">1SQ1</text>
<text x="26.7" y="116.3">I&gt;</text>
<text x="32.1" y="116.3">I&gt;</text>
<text x="37.4" y="116.3">I&gt;</text>
<text x="185.4" y="119.7">160KW-400A JUNCTION BOX</text>
<text x="60.3" y="121.9">1XF</text>
<text x="178.5" y="139.3">M1</text>
<text x="27.2" y="177.6">R</text>
<text x="32.6" y="177.6">Y</text>
<text x="37.9" y="177.6">B</text>
<text x="43.2" y="177.6">N</text>
</g>
<g font-size="1.9">
<text x="44.1" y="29.4">1RX50X10mm AL. BUSBAR</text>
<text x="44.1" y="33.3">1RX50X10mm AL. BUSBAR</text>
<text x="44.1" y="37.3">1RX50X10mm AL. BUSBAR</text>
<text x="44.1" y="41.3">1RX25X12mm AL. BUSBAR</text>
<text x="103.8" y="45.4" transform="rotate(-90 103.8 45.4)">R1</text>
<text x="109.1" y="45.3" transform="rotate(-90 109.1 45.3)">Y1</text>
<text x="114.4" y="45.4" transform="rotate(-90 114.4 45.4)">B1</text>
<text x="180.6" y="63.4" transform="rotate(-90 180.6 63.4)">1Rx25x12 ALU.</text>
<text x="186" y="63.6" transform="rotate(-90 186 63.6)">1RX25X12 ALU.</text>
<text x="191.2" y="63.6" transform="rotate(-90 191.2 63.6)">1RX25X12 ALU.</text>
<text x="204" y="63.4" transform="rotate(-90 204 63.4)">1Rx25x12 ALU.</text>
<text x="209.4" y="63.6" transform="rotate(-90 209.4 63.6)">1RX25X12 ALU.</text>
<text x="214.7" y="63.6" transform="rotate(-90 214.7 63.6)">1RX25X12 ALU.</text>
<text x="85.2" y="76">VAF</text>
<text x="140.1" y="72.5" transform="rotate(-90 140.1 72.5)">VR</text>
<text x="143.9" y="72.5" transform="rotate(-90 143.9 72.5)">VY</text>
<text x="147.3" y="72.4" transform="rotate(-90 147.3 72.4)">VB</text>
<text x="83.7" y="78.1">METER</text>
<text x="162.4" y="106.4">3.5CORE</text>
<text x="160.3" y="110.9">AL.AR.CABLE-</text>
<text x="161.7" y="108.7">150SQMM</text>
<text x="163.1" y="113.1">2RUNS</text>
<text x="56" y="125.9">R</text>
<text x="68.2" y="125.9">R0</text>
<text x="162" y="124.9">95 SQMM</text>
<text x="162.8" y="122.6">3 CORE</text>
<text x="160.4" y="127.1">CU. FLEXIBLE</text>
<text x="162.8" y="129.3">CABLE-</text>
<text x="163.1" y="131.5">2RUNS</text>
<text x="56.1" y="132.3">Y</text>
<text x="68.3" y="132.3">Y0</text>
<text x="180.8" y="135" transform="rotate(-90 180.8 135)">U1</text>
<text x="186.2" y="134.9" transform="rotate(-90 186.2 134.9)">V1</text>
<text x="191.5" y="135.2" transform="rotate(-90 191.5 135.2)">W1</text>
<text x="56.1" y="138.6">B</text>
<text x="68.2" y="138.6">B0</text>
<text x="56" y="145">N</text>
<text x="164.2" y="153">160KW STAR/DELTA STARTER</text>
<text x="27" y="169" transform="rotate(-90 27 169)">1RX50X10mm AL. BUSBAR</text>
<text x="32.3" y="169" transform="rotate(-90 32.3 169)">1RX50X10mm AL. BUSBAR</text>
<text x="37.6" y="169" transform="rotate(-90 37.6 169)">1RX50X10mm AL. BUSBAR</text>
<text x="42.9" y="169" transform="rotate(-90 42.9 169)">1RX25X12mm AL. BUSBAR</text>
</g>
<g font-size="1.8">
<text x="173.2" y="70.9">K1</text>
<text x="196.6" y="70.9">K2</text>
<text x="220" y="70.9">K3</text>
<text x="63.8" y="183.3">NOTE:</text>
<text x="63.9" y="185.5">*ACCORDING TO SITE CONDITION UNDER VOLTAGE-90% &amp; OVER</text>
<text x="63.9" y="187.8">VOLTAGE-110% TO BE SET IN UV/OV RELAY.</text>
</g>
<g font-size="1.7">
<text x="158.7" y="52.9" transform="rotate(-90 158.7 52.9)">CT4-S2</text>
<text x="161.7" y="52.9" transform="rotate(-90 161.7 52.9)">CT4-S1</text>
<text x="163.9" y="52.9" transform="rotate(-90 163.9 52.9)">CT5-S2</text>
<text x="166.9" y="52.9" transform="rotate(-90 166.9 52.9)">CT5-S1</text>
<text x="81" y="55.1">D+</text>
<text x="87.8" y="55.1">D-</text>
<text x="160.1" y="59.5">S2 CTS</text>
<text x="161.6" y="57.5">TO</text>
<text x="63.3" y="95.1" transform="rotate(-90 63.3 95.1)">CT2-S2</text>
<text x="69.4" y="93.3" transform="rotate(-90 69.4 93.3)">S2</text>
<text x="81.4" y="90.1">L</text>
<text x="82.2" y="94">RD</text>
<text x="82.4" y="95.8">1</text>
<text x="88" y="90.1">N</text>
<text x="89.2" y="94">BK</text>
<text x="64.1" y="98.5">X3</text>
<text x="74.1" y="98.4">FUSE TB</text>
<text x="82.4" y="102.9">2</text>
<text x="144.3" y="106.2">201B I2.0</text>
</g>
<g font-size="1.6">
<text x="81.3" y="65.9">D+</text>
<text x="88.2" y="65.9">D-</text>
<text x="41.1" y="68.8" transform="rotate(-90 41.1 68.8)">S2</text>
<text x="51" y="67.6">CT3-S2</text>
<text x="76.3" y="68.4">S2</text>
<text x="79.2" y="70.7">AB</text>
<text x="35.8" y="76.8" transform="rotate(-90 35.8 76.8)">S2</text>
<text x="41.1" y="73.5" transform="rotate(-90 41.1 73.5)">S1</text>
<text x="51" y="72.9">CT3-S1</text>
<text x="51.3" y="75.6">CT2-S2</text>
<text x="76.3" y="73.6">S1</text>
<text x="76.3" y="76.4">S2</text>
<text x="170" y="76.6">CONTACTOR</text>
<text x="171.6" y="75.1">POWER</text>
<text x="172.7" y="73.3">200A</text>
<text x="193.4" y="76.6">CONTACTOR</text>
<text x="195.1" y="75.1">POWER</text>
<text x="196.2" y="73.3">200A</text>
<text x="216.9" y="76.6">CONTACTOR</text>
<text x="218.5" y="75.1">POWER</text>
<text x="219.5" y="73.3">160A</text>
<text x="35.8" y="81.5" transform="rotate(-90 35.8 81.5)">S1</text>
<text x="51" y="83.6">CT1-S2</text>
<text x="51.3" y="80.9">CT2-S1</text>
<text x="76.3" y="81.6">S1</text>
<text x="79.2" y="79.8">AY</text>
<text x="93" y="79.7">VR</text>
<text x="93.1" y="82.4">VY</text>
<text x="99" y="78.7">VR</text>
<text x="99" y="81.6">VY</text>
<text x="140" y="81.3">L1</text>
<text x="143.6" y="81.3">L2</text>
<text x="147.6" y="81.3">L3</text>
<text x="172.4" y="78.2">MAIN</text>
<text x="195.8" y="78.2">DELTA</text>
<text x="219.3" y="78.3">STAR</text>
<text x="30.5" y="89.5" transform="rotate(-90 30.5 89.5)">S1</text>
<text x="30.5" y="84.8" transform="rotate(-90 30.5 84.8)">S2</text>
<text x="51" y="88.9">CT1-S1</text>
<text x="76.3" y="84.4">S2</text>
<text x="76.3" y="89.6">S1</text>
<text x="79.2" y="86.6">AR</text>
<text x="83.9" y="88.8">AUX</text>
<text x="93.1" y="85.3">VB</text>
<text x="93.5" y="88.5">N</text>
<text x="99" y="84.4">VB</text>
<text x="83" y="91.7">L1</text>
<text x="138.9" y="94.5">151618252628</text>
<text x="61.8" y="100.4">CONTROL</text>
<text x="62.9" y="96.5">3</text>
<text x="68.9" y="96.6">4</text>
<text x="54.3" y="102.2">PE</text>
<text x="63.3" y="102.4">DESK</text>
<text x="82.9" y="107.6">B1</text>
<text x="16" y="116.7">3P,MCCB</text>
<text x="18" y="118.5">400A</text>
<text x="98.2" y="194.2">NOTE:</text>
<text x="98.7" y="197.2">X3 - 2.5 SQMM TERMINAL BLOCK</text>
</g>
<g font-size="1.5">
<text x="97.1" y="46.9">FUSE TB</text>
<text x="159.3" y="45.5">BK</text>
<text x="162.3" y="45.5">BK</text>
<text x="164.5" y="45.5">BK</text>
<text x="167.5" y="45.5">BK</text>
<text x="104.6" y="49.1">1</text>
<text x="109.5" y="49.1">1</text>
<text x="114.4" y="49.1">1</text>
<text x="104.6" y="55.6">2</text>
<text x="109.5" y="55.6">2</text>
<text x="114.4" y="55.6">2</text>
<text x="126.2" y="64.3">BK</text>
<text x="47.4" y="69">BK</text>
<text x="126.2" y="67.2">BK</text>
<text x="126.2" y="70">BK</text>
<text x="179.4" y="70.6">1</text>
<text x="184.7" y="70.6">3</text>
<text x="190" y="70.6">5</text>
<text x="202.8" y="70.6">1</text>
<text x="208.1" y="70.6">3</text>
<text x="213.4" y="70.6">5</text>
<text x="226.2" y="70.6">1</text>
<text x="231.5" y="70.6">3</text>
<text x="236.8" y="70.6">5</text>
<text x="47.4" y="74.4">BK</text>
<text x="47.4" y="76.9">BK</text>
<text x="47.4" y="82.2">BK</text>
<text x="103.4" y="80.2">BK</text>
<text x="103.4" y="83.1">BK</text>
<text x="179.4" y="79.3">2</text>
<text x="184.7" y="79.3">4</text>
<text x="190" y="79.3">6</text>
<text x="202.8" y="79.3">2</text>
<text x="208.1" y="79.3">4</text>
<text x="213.4" y="79.3">6</text>
<text x="226.2" y="79.3">2</text>
<text x="231.5" y="79.3">4</text>
<text x="236.8" y="79.3">6</text>
<text x="47.4" y="84.9">BK</text>
<text x="103.4" y="86">BK</text>
<text x="47.4" y="90.4">BK</text>
<text x="28.3" y="107.8">1</text>
<text x="33.6" y="107.8">3</text>
<text x="38.9" y="107.8">5</text>
<text x="28.3" y="118.4">2</text>
<text x="33.6" y="118.4">4</text>
<text x="38.9" y="118.4">6</text>
<text x="59" y="125.7">1</text>
<text x="64.4" y="125.7">2</text>
<text x="51.1" y="127.9">RD</text>
<text x="74.3" y="127.9">RD</text>
<text x="51.1" y="134.4">RD</text>
<text x="59" y="132.1">1</text>
<text x="64.4" y="132.1">2</text>
<text x="74.3" y="134.4">RD</text>
<text x="50.9" y="140.5">RD</text>
<text x="59" y="138.4">1</text>
<text x="64.4" y="138.4">2</text>
<text x="74.1" y="140.5">RD</text>
<text x="51.1" y="147.1">BK</text>
<text x="74.2" y="147.1">BK</text>
</g>
<g font-size="1.4">
<text x="20.9" y="73.6">500/5A</text>
<text x="20.8" y="81.6">500/5A</text>
<text x="20.9" y="89.6">500/5A</text>
<text x="59.2" y="123.9">FUSE TB</text>
<text x="78.8" y="126">X1</text>
<text x="79.3" y="124.2">R-PHASE</text>
<text x="79.4" y="130.5">Y-PHASE</text>
<text x="83.3" y="126.1">X2</text>
<text x="78.8" y="132.3">X1</text>
<text x="79.3" y="136.9">B-PHASE</text>
<text x="83.3" y="132.4">X2</text>
<text x="78.8" y="138.6">X1</text>
<text x="83.3" y="138.7">X2</text>
</g>
<g font-size="1.3">
<text x="132.6" y="88.8">OV=110%</text>
<text x="133" y="87.3">UV=90%</text>
<text x="90.2" y="92.2">0.75SQ.mm</text>
<text x="147" y="110.7">PLC</text>
<text x="147.3" y="109.2">TO</text>
</g>
<g font-size="1.2">
<text x="170.3" y="44.1">1.5SQMM</text>
<text x="48" y="61.2">1.5SQ.mm</text>
<text x="127.9" y="71.8">1.5SQ.mm</text>
<text x="131.9" y="76.8">1.5SQ.mm</text>
<text x="142.5" y="87.9">MG53BH</text>
<text x="142.9" y="86.5">SM 501</text>
<text x="143" y="89.3">UV/OV</text>
<text x="238.6" y="89.6">70SQ.mmCu Cable</text>
<text x="105" y="90.6">1.5SQ.mm</text>
<text x="83.1" y="100.1">0.5A</text>
<text x="83.2" y="99.1">2F4</text>
<text x="88.3" y="98.4">0E</text>
<text x="138" y="99.3">0.75SQ.mm</text>
</g>
<g font-size="1.1">
<text x="159.6" y="27.3">CT-4</text>
<text x="158.7" y="30.1">X2</text>
<text x="161.6" y="30.1">X1</text>
<text x="164.9" y="35.6">CT-5</text>
<text x="163.9" y="38.9">X2</text>
<text x="166.7" y="38.9">X1</text>
<text x="105.2" y="52.4">0.5A</text>
<text x="105.5" y="51.3">2F1</text>
<text x="110.1" y="52.4">0.5A</text>
<text x="110.3" y="51.3">2F2</text>
<text x="115" y="52.4">0.5A</text>
<text x="115.2" y="51.3">2F3</text>
<text x="140.1" y="77" transform="rotate(-90 140.1 77)">BK</text>
<text x="144" y="77" transform="rotate(-90 144 77)">BK</text>
<text x="147.4" y="77" transform="rotate(-90 147.4 77)">BK</text>
<text x="228.9" y="91.9" transform="rotate(-90 228.9 91.9)">BK</text>
<text x="234.3" y="91.9" transform="rotate(-90 234.3 91.9)">BK</text>
<text x="239.6" y="91.9" transform="rotate(-90 239.6 91.9)">BK</text>
<text x="145.8" y="99.5" transform="rotate(-90 145.8 99.5)">BU</text>
<text x="149.3" y="99.5" transform="rotate(-90 149.3 99.5)">BU</text>
<text x="50.9" y="118.8">0.75SQ.mm</text>
<text x="74.1" y="118.8">0.75SQ.mm</text>
<text x="61.5" y="125">2A</text>
<text x="61.1" y="128.6">1F1</text>
<text x="61.5" y="131.3">2A</text>
<text x="61.1" y="135.1">1F2</text>
<text x="61.5" y="137.7">2A</text>
<text x="61.1" y="141.6">1F3</text>
</g>
<g font-size=".9">
<text x="174.1" y="100.1">PANEL SIDE</text>
<text x="174" y="108.7">FIELD SIDE</text>
</g>
<g font-size=".8">
<text x="159.5" y="28.2">400/5A</text>
<text x="164.7" y="36.8">400/5A</text>
</g>
</svg>
